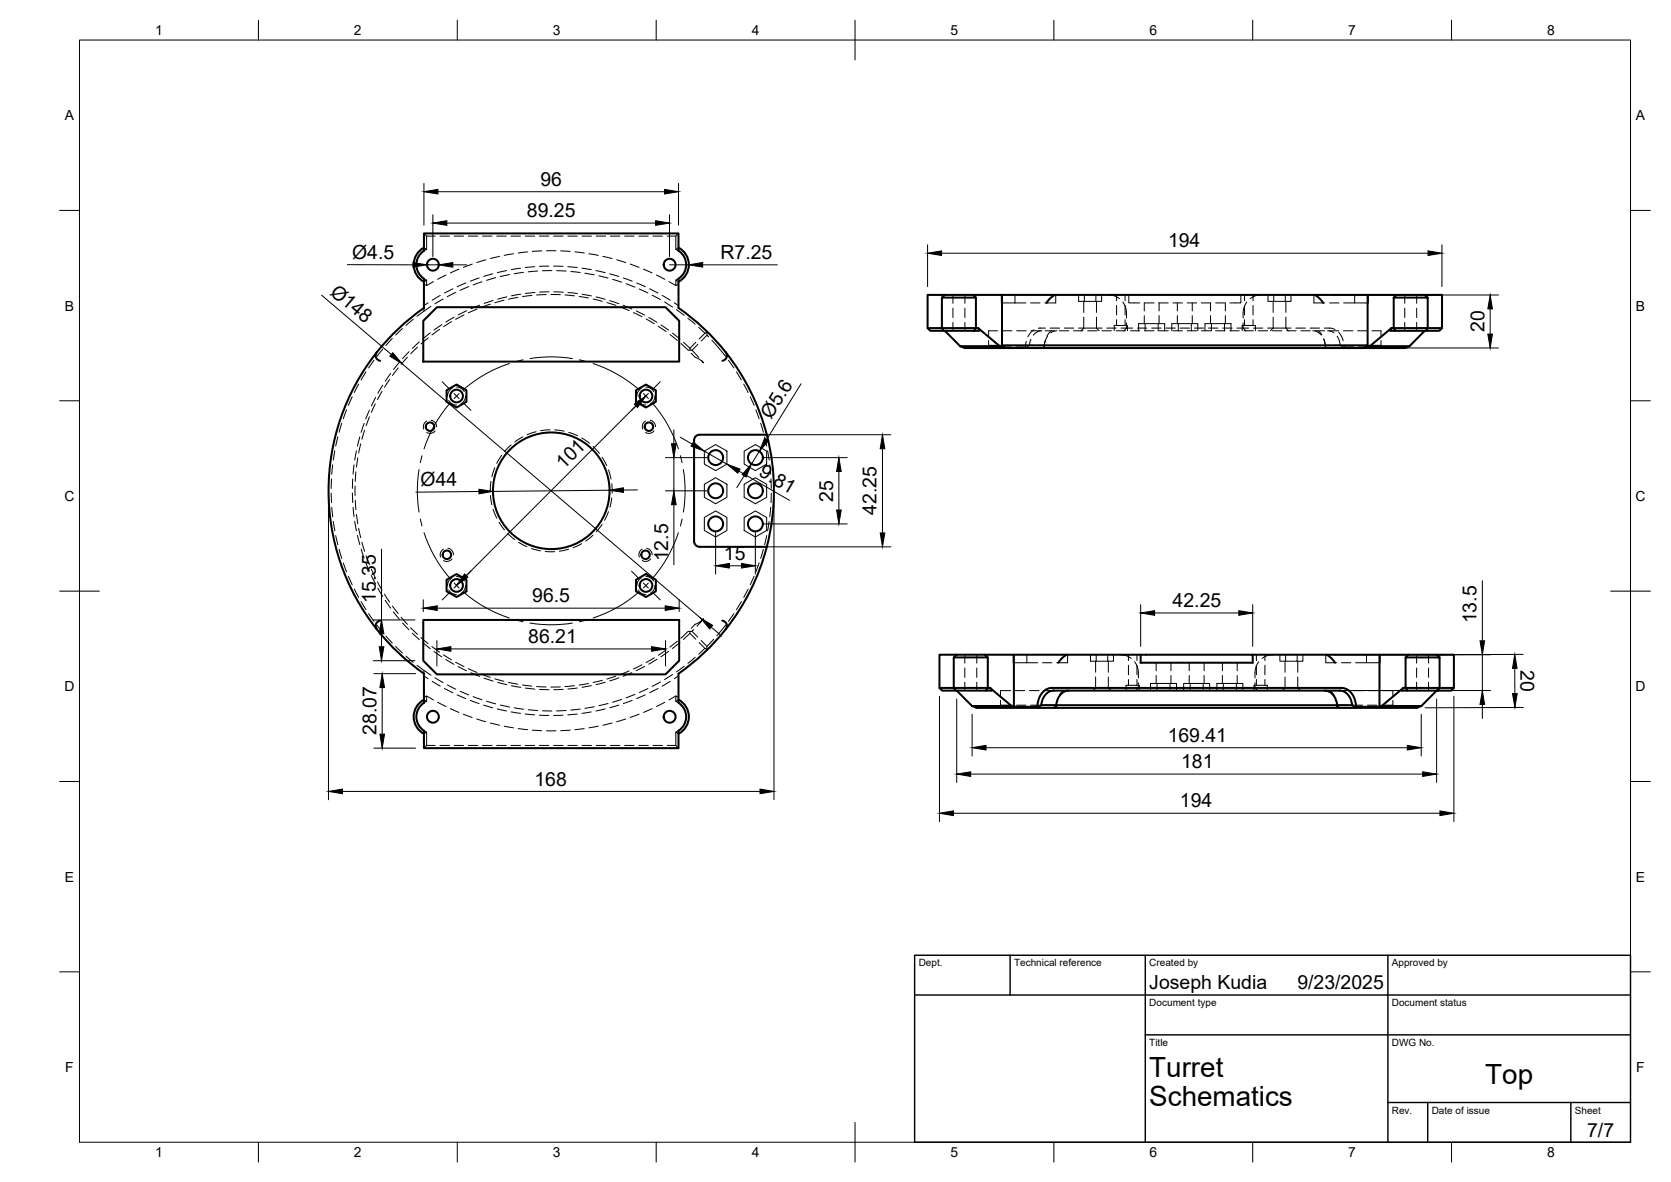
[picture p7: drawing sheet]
<svg xmlns="http://www.w3.org/2000/svg" width="420mm" height="297mm" viewBox="0 0 420 297" stroke-linecap="round" stroke-linejoin="round" font-family="sans-serif">
<!-- layer: Hidden -->
<g fill="none" stroke="#000" stroke-width=".25">
<path d="M106.6 58.7l.7 .6v3.4M107.3 59.3h2.1M110.6 59.3h2.4M114.2 59.3h2.4M117.8 59.3h2.3M121.3 59.3h2.4M124.9 59.3h2.4M128.5 59.3h2.4M132.1 59.3h2.3M135.6 59.3h2.4M139.2 59.3h2.4M142.8 59.3h2.3"/>
<path d="M146.3 59.3h2.4M149.9 59.3h2.4M153.5 59.3h2.4M157.1 59.3h2.3M160.6 59.3h2.4M164.2 59.3h2.4M169.9 59.3v3.4M170.6 58.7l-.7 .6h-2.1M106.6 62.3l.7 .4-.7 .3M106.6 70l.7 .4-.7 .4M106.6 77.4v.8l-1.8 1.3M107.3 70.4v1.4l-.7-.4"/>
<path d="M107.7 76.1l-1.1 .7M108.4 77l-1.8 1.2M109 70.8l-1.7 1M110.7 74.2l-2 1.2M111.4 75.1l-2 1.3M112.1 69.1l-2.1 1.1M113.9 72.6l-2.1 1M114.2 79.7l-2.1 1.2M114.6 73.5l-2.1 1.1M115.4 67.6l-2.2 1M116.7 79.1l-2.1 1.1M117.1 71.1l-2.1 1"/>
<path d="M117.3 78.1l-2.1 1M117.9 72l-2.2 1M118.7 66.4l-2.2 .8M119.9 77.7l-2.1 .9M120.5 69.9l-2.3 .8M120.6 76.7l-2.2 .9M121.2 70.8l-2.2 .8M122.2 65.3l-2.3 .7M123.3 76.4l-2.2 .8M123.9 68.8l-2.3 .7M124 75.5l-2.3 .8M124.6 69.8l-2.3 .6"/>
<path d="M125.6 64.4l-2.3 .6M126.7 75.4l-2.3 .7M127.4 68l-2.3 .5M127.4 74.6l-2.3 .6M128.1 69l-2.3 .5M129.1 63.8l-2.3 .4M130.2 74.7l-2.3 .5M130.9 67.4l-2.4 .4M130.9 73.9l-2.3 .4M131.6 68.4l-2.3 .4M132.7 63.3l-2.4 .3M133.8 74.2l-2.4 .3"/>
<path d="M134.4 67l-2.3 .2M134.5 73.5l-2.4 .3M135.2 68.1l-2.4 .2M136.2 63l-2.4 .2M137.3 74l-2.4 .1M137.4 63h2.4M138 66.9h-2.4M138 73.3l-2.3 .1M138.5 74h2.4M138.8 68h-2.4M139.2 66.9h2.4M139.3 73.3l2.3 .1"/>
<path d="M140 68l2.3 .1M141 63l2.4 .2M142.1 74.1l2.3 .2M142.8 67l2.3 .2M142.8 73.5l2.4 .3M143.5 68.2l2.4 .3M144.5 63.3l2.4 .3M145.6 74.5l2.4 .4M146.3 67.4l2.4 .4M146.4 73.9l2.3 .5M147.1 68.7l2.3 .4M148.1 63.8l2.3 .4"/>
<path d="M149.1 75.1l2.3 .6M149.8 68l2.4 .5M149.9 74.6l2.3 .6M150.6 69.3l2.3 .6M151.6 64.4l2.3 .6M152.6 76l2.3 .8M153.3 68.8l2.3 .7M153.3 75.6l2.3 .7M154 70.2l2.3 .7M155.1 65.3l2.2 .7M156 77.2l2.2 .8M156.7 76.7l2.2 .9"/>
<path d="M156.7 69.9l2.3 .8M157.4 71.3l2.3 .9M158.5 66.4l2.2 .8M159.3 78.6l2.1 1M160 78.1l2.1 1.1M160.1 71.1l2.2 1M160.7 72.6l2.2 1M161.8 67.6l2.2 1M163.1 79.8l2.1 1.2M163.3 72.6l2.2 1M164 74.2l2.1 1.1M165.1 69.1l2.1 1.1"/>
<path d="M166.5 74.2l2 1.2M167.1 75.9l2 1.3M168.2 70.8l1.7 1M169.5 76.1l1.1 .7M169.9 70.4v1.4M170.1 77.8l1.9 1.4M170.6 70l-.7 .4 .7 .4M170.6 62.3l-.7 .4 .7 .3M170.6 71.4l-.7 .4M173 80l1.8 1.5M239.6 74.1v2.1M239.6 77.4v2.4"/>
<path d="M242.6 74.1v2.1M242.6 77.4v2.4M251.8 74.1v2h6.2M255.2 74.1v2M259.1 76.1h2.4M265.5 74.1v2h-2.8M271.2 74.1v1.6h1.4v-1.6M272.5 75.7v2.8M272.5 79.7v2.8M275.5 74.1v1.6h-2.9M275.7 75.7v2.8M275.7 79.7v2.8"/>
<path d="M277 74.1v1.6h-1.5M278.7 74.1l1.2 .2 1.6 .7M280.8 74.1v1.5M280.8 76.8v2.3M282.3 75.9l.6 1a6.1 6.1 0 0 1 .4 3.1M282.9 74.1v1.5M282.9 76.8v2.3M283.8 74.1v2h2.8M287.7 76.1v2M287.7 79.3v2M287.8 76.1h2.4M291.4 76.1h2.4"/>
<path d="M291.4 76.1v2M291.4 79.3v2M294.9 76.1h2.4M296 76.1v2M296 79.3v2M298.5 76.1h2.4M299.8 76.1v2M299.8 79.3v2M302.1 76.1h2.4M304.4 76.1v2M304.4 79.3v2M305.6 76.1h2.4"/>
<path d="M308.1 76.1v2M308.1 79.3v2M312 74.1v2h-2.8M312.9 74.1v1.5M312.9 76.8v2.3M313.5 75.9l-.6 1a6.1 6.1 0 0 0-.3 3.1M315.1 74.1v1.5M315.1 76.8v2.3M317.1 74.1l-1.2 .2-1.6 .7M318.8 74.1v1.6h1.5v-1.6M320.1 75.7v2.8M320.1 79.7v2.8"/>
<path d="M323.2 74.1v1.6h-2.9M323.3 75.7v2.8M323.3 79.7v2.8M324.6 74.1v1.6h-1.4M330.4 74.1v2h2.7M334.3 76.1h2.4M340.6 74.1v2M344 74.1v2h-6.1M353.2 74.1v2.1M353.2 77.4v2.4M356.2 74.1v2.1M356.2 77.4v2.4"/>
<path d="M88.6 99.7l-1 2.2M90.2 96.5l-1.1 2.1M92 93.5l-1.2 2M94 90.5l-1.3 2M94.4 99.9l-1 2.1M96.1 98.3l-1.2 2.1M96.2 96.8l-1.2 2M96.3 87.7l-1.5 1.9M98 95.3l-1.3 2M98.2 93.8l-1.3 2M98.6 85.1l-1.6 1.7M100.1 92.5l-1.4 1.9"/>
<path d="M100.4 91l-1.4 1.9M101.2 82.6l-1.7 1.6M102.4 89.8l-1.5 1.8M102.8 88.4l-1.6 1.7M103.9 80.2l-1.8 1.6M105 87.2l-1.7 1.7M105.4 85.9l-1.7 1.7M107.7 84.9l-1.8 1.5M108.2 83.7l-1.9 1.4M110.5 82.8l-1.9 1.4M111.1 81.6l-2 1.3M113.5 80.8l-2 1.3"/>
<path d="M113.7 97.6l-.8 .7-.4 1.2M114.8 97.3l1.1 .3 .9 .8M117.1 99.5l-.3 1.1-.9 .9M161.3 97.6l-.8 .7-.4 1.2M162.4 97.3l1.1 .3 .9 .8M162.5 80.2l2 1.2M164.7 99.5l-.3 1.1-.9 .9M165.5 82l2 1.3M166.2 81.6l1.9 1.4M168.4 84.1l1.9 1.4M169.1 83.7l1.8 1.5M171.2 86.3l1.8 1.6"/>
<path d="M171.9 86l1.6 1.5M173.5 87.5v.5h.5M173.5 88h-.5M173.8 88.8l1 1 1 .4 1.1 1-.4-.5M174 88l1.7 1.8M174.9 86l-1.4 1.5M175.5 86.6l-1.5 1.4M175.7 82.3l1.5 1.4M177.2 83.7l-1.4 1.5M177.7 83.3v.3l-.5 .1M177.7 83.6l.1 .7 .4 .4M177.8 84.3l-1.5 1.4"/>
<path d="M179 85.5l3.4 4.1M183.2 90.5l1.3 2M185.2 93.5l1.2 2M187 96.5l1.1 2.1M188.6 99.7l1 2.2M239.6 81v2.1M242.6 81v2.1M248.6 86.8h3.3v.4h2.4M248.6 86.8l-.7 .7M248.6 85.6v1.2M250.9 83.1h-2.3v1.3M252.1 83.1h2.3"/>
<path d="M255.5 87.2h2.4M255.6 83.1h2.4M257.9 87.2l.4 .3M258 85.8l-.1 1.4M258.8 86.8h1.3M259.2 85.2l-.4 1.6-.7 .5M259.2 83.1h2.4M260 82.9l-.7 .5-.9 1.3M261.3 86.8h1.3v.3M261.9 83.1l-1 .3-1.1 .8M261.9 83.1h.1M262.6 86.9v.1"/>
<path d="M262.6 86.8v.3l-.5 .4M262.8 83.1h2.4M262.8 85.5l-.2 1.3M262.8 82.5h-1.7M263.4 84.5l-.5 1-.3 1.3M264 82.5h2.4M264.4 83.1l-1.1 1.3M265.7 83.1l-.8 .2-.7 .3M266.4 83.1h2.3M267.6 82.5h2.4M269.9 83.1h2.4M271.2 82.5h1.3"/>
<path d="M272.5 82.5h3.2M272.5 82.5l-.7 .6M273.5 83.1h2.4M275.7 82.5h1.4M275.7 82.5l.7 .6M277.1 83.1h2.4M278.3 82.5h2.4M280.2 83.1v-1.3h3.3v1.3M280.6 83.1h2.4M280.8 80.3v1.5M281.9 82.5h1.4M282.9 80.3v1.5"/>
<path d="M283.3 82.5h1.5M283.3 81.1v1.4M283.3 82.5l-.7 .6M284.2 83.1h2.4M286 82.5h2.4M286.3 83.1v-1.8h6.5v1.8M287.8 83.1h2.4M287.9 81.3v1.8M289.6 82.5h2.4M291.2 81.3v1.8M291.4 83.1h2.4M293.1 82.5h2.4"/>
<path d="M294.6 83.1v-1.8h6.6v1.8M294.9 83.1h2.4M296.3 81.3v1.8M296.7 82.5h2.4M298.5 83.1h2.4M299.6 81.3v1.8M300.3 82.5h2.4M302.1 83.1h2.4M303 83.1v-1.8h6.5v1.8M303.9 82.5h2.3M304.6 81.3v1.8M305.6 83.1h2.4"/>
<path d="M307.4 82.5h2.4M307.9 81.3v1.8M309.2 83.1h2.4M311 82.5h1.6M312.3 83.1v-1.3h3.4v1.3M312.6 82.5h1.4M312.6 81.1v1.4M312.6 82.5l.6 .6M312.8 83.1h2.4M312.9 80.3v1.5M315.1 80.3v1.5M315.2 82.5h2.3"/>
<path d="M316.4 83.1h2.3M318.7 82.5h1.4M319.9 83.1h2.4M320.1 82.5h3.2M320.1 82.5l-.7 .6M323.3 82.5h1.3M323.3 82.5l.7 .6M323.5 83.1h2.4M325.8 82.5h2.4M327.1 83.1h2.4M329.4 82.5h2.4M330.1 83.1l1.2 .3 .9 .8"/>
<path d="M330.7 83.1h2.3M331.5 83.1l.8 1M332.8 85.2l.4 1.6M332.9 85.1l.3 1.7M333 82.5h1.7l1 .3M333.2 86.8h1.3M333.2 86.9v.1M333.3 87.1l-.1-.3 .1 .3 .4 .4M333.9 83.1l.7 .1 .8 .4M334.2 83.1h2.4M335.7 86.8h1.3l.7 .5M336.2 84.5l.5 1 .3 1.3"/>
<path d="M336.6 83.5l.7 1 .4 1.1M337.7 87.3l-.2 .2M337.8 83.1h2.4M337.9 86.8l.1 .4M340.3 87.2l-2.6 .1M341.4 83.1h2.3M345 83.1h2.2v1.3M347.2 86.8h-3.3v.4h-2.4M347.2 86.8l.7 .7M347.2 85.6v1.2M353.2 81v2.1M356.2 81v2.1"/>
<path d="M83.7 116.8l-.3 2.4M84.2 113.3l-.4 2.3M84.9 109.8l-.5 2.3M85.9 106.3l-.6 2.3M87.1 103l-.8 2.2M89 116.8l-.2 2.4M89.5 118.6l-.2 2.4M89.6 113.3l-.4 2.3M90 115l-.4 2.4M90.5 109.8l-.6 2.3M90.7 111.5l-.5 2.4M91.6 106.4l-.8 2.3"/>
<path d="M91.7 108.1l-.7 2.3M92.9 103.1l-.9 2.2M92.9 104.7l-.8 2.3M94.4 101.5l-1 2.1M107.3 105.8a1.67 1.67 0 0 0-.7 2M108.4 105.6a1.66 1.66 0 0 1 1.4 1.6M109.4 108.3a1.64 1.64 0 0 1-2.1 .4M112.8 100.6l.7 .8 1.3 .4M124.4 117.5l-.7 2.3M126.1 114.4l-1.2 2M128.5 111.8l-1.6 1.7M131.5 109.8l-2 1.2"/>
<path d="M134.8 108.5l-2.3 .8M138.3 108l-2.4 .2M139.5 108l2.4 .4M143 108.7l2.2 .8M146.3 110.1l1.9 1.3M149.1 112.2l1.6 1.7M151.4 114.9l1.1 2.1M153 118.1l.6 2.3M160.4 100.6l1.1 1 .9 .2M162.3 105.8a1.67 1.67 0 0 0-.7 2M163.4 105.6a1.67 1.67 0 0 1 1.4 1.6M164.4 108.3a1.66 1.66 0 0 1-2.1 .4"/>
<path d="M177.1 113.4l2.8-1.7 2.9 1.7v3.2l-2.9 1.7-2.8-1.7zM187.1 113.4l2.8-1.7 2.9 1.7v3.2l-2.9 1.7-2.8-1.7zM190.1 103l.8 2.2M191.3 106.3l.6 2.3M192.3 109.8l.5 2.3M193 113.3l.4 2.3M193.5 116.8l.3 2.4M83.3 123.9l.1 2.4M83.4 120.4l-.1 2.4M83.4 127.5l.3 2.4M83.8 131l.4 2.4M84.4 134.6l.5 2.3"/>
<path d="M85.3 138l.6 2.3M88.6 123.9l.1 2.4M88.7 120.4l-.1 2.3M88.8 127.5l.2 2.4M89.2 131l.4 2.4M89.3 122.1v2.4M89.3 125.7l.2 2.4M89.6 129.3l.4 2.3M89.9 134.5l.6 2.3M90.2 132.8l.5 2.3M90.8 138l.7 2.3M91 136.3l.7 2.2"/>
<path d="M92.1 139.7l.8 2.2M111.5 138a1.63 1.63 0 0 0-.7 2M112.6 137.8a1.66 1.66 0 0 1 1.4 1.6M123.3 124.5l.4 2.4M123.4 121l-.1 2.3M124 128l.9 2.2M125.5 131.2l1.4 2M127.6 134.1l1.8 1.5M130.4 136.3l2.1 1.1M133.6 137.8l2.3 .6M137.1 138.6h2.4M143 138l-2.3 .5"/>
<path d="M146.2 136.6l-2.1 1M149.1 134.5l-1.8 1.5M151.4 131.8l-1.5 1.9M153 128.6l-1 2.2M153.8 125.1l-.4 2.4M153.8 121.6l.1 2.3M161.5 138a1.63 1.63 0 0 0-.7 2M162.6 137.8a1.67 1.67 0 0 1 1.4 1.6M177.1 121.7l2.8-1.6 2.9 1.6v3.3l-2.9 1.6-2.8-1.6zM177.1 130l2.8-1.6 2.9 1.6v3.3l-2.9 1.6-2.8-1.6zM187.1 130l2.8-1.6 2.9 1.6v3.3l-2.9 1.6-2.8-1.6zM187.1 121.7l2.8-1.6 2.9 1.6v3.3l-2.9 1.6-2.8-1.6z"/>
<path d="M191.9 138l-.6 2.3M192.8 134.6l-.5 2.3M193.4 131l-.4 2.4M193.8 127.5l-.3 2.4M193.8 120.4l.1 2.3M193.9 123.9v2.4M86.3 141.5l.8 2.2M87.6 144.8l1 2.2M89.1 148l1.1 2.1M90.8 151.2l1.2 2M92 141.4l.9 2.2M92.7 154.2l1.3 2"/>
<path d="M93.3 143l1.1 2.2M93.4 144.6l1 2.2M94.8 157.1l1.5 1.8M94.9 146.2l1.2 2.1M95 147.8l1.2 2.1M96.7 149.3l1.3 2M96.9 150.9l1.3 1.9M97 159.9l1.6 1.7M98.7 152.3l1.4 1.9M98.9 153.8l1.5 1.8M100.9 155.1l1.5 1.8M101.2 156.5l1.6 1.8"/>
<path d="M103.3 157.8l1.7 1.6M103.7 159.1l1.7 1.6M112.8 148.3l.7 .7 1.3 .4M113.6 140.5a1.64 1.64 0 0 1-2.1 .4M113.7 145.2l-.8 .7-.4 1.2M114.8 144.9l1.1 .3 .9 .8M117.1 147.2l-.3 1-.9 .9M160.4 148.3l1.1 .9 .9 .2M161.3 145.2l-.8 .7-.4 1.2M162.4 144.9l1.1 .3 .9 .8M163.6 140.5a1.66 1.66 0 0 1-2.1 .4M164.7 147.2l-.3 1-.9 .9"/>
<path d="M173 158.7l-1.8 1.7M173 158.7h.5v.5M173.5 159.2l-1.7 1.5M173.5 159.2l1.4 1.4M173.5 158.7h.5l1.5 1.4M174.4 158.2l-.4 .5M175.3 157.4l1.6-1.9-1.1 .9-1 .5-1 1M182.4 157.1l-2.1 2.7M184.5 154.2l-1.3 2M186.4 151.2l-1.2 2M188.1 148l-1.1 2.1M189.6 144.8l-1 2.2"/>
<path d="M190.9 141.4l-.8 2.3M99.5 162.5l1.7 1.6M102.1 164.9l1.8 1.5M104.8 167.2l1.8 1.3v.8M105.8 160.2l1.9 1.6M106.3 161.5l1.9 1.5M106.6 175.9l.7 .4-.7 .3M106.6 175.3l.7-.4v1.4M106.6 168.5l1.8 1.2M106.6 169.9l1.1 .7M107.3 174.9l1.7 1M108.6 162.5l1.9 1.4"/>
<path d="M108.7 171.2l2 1.2M109.1 163.7l2 1.4M109.4 170.3l2 1.2M110 176.5l2.1 1.1M111.5 164.6l2 1.2M111.7 173l2.2 1.1M112.1 165.7l2 1.2M112.5 172.1l2.1 1.1M113.2 178.1l2.2 .9M114.6 166.4l2.1 1.1M114.9 174.6l2.2 1M115.2 167.5l2.1 1.1"/>
<path d="M115.7 173.7l2.2 .9M116.5 179.5l2.2 .8M117.8 168l2.1 1M118.2 176l2.3 .8M118.4 169.1l2.2 .9M119 175.1l2.2 .8M121 169.4l2.3 .8M121.6 177.2l2.3 .7M121.7 170.4l2.3 .8M122.3 176.2l2.3 .7M124.4 170.6l2.3 .6M125 178.1l2.4 .6"/>
<path d="M125.1 171.5l2.3 .6M125.8 177.2l2.3 .5M127.9 171.5l2.3 .4M128.5 178.9l2.4 .4M128.6 172.3l2.3 .4M129.3 177.9l2.3 .3M131.4 172.1l2.3 .3M132.1 179.4l2.3 .2M132.1 172.9l2.4 .3M132.8 178.4l2.4 .2M134.9 172.5l2.4 .1M135.6 179.7l2.4 .1"/>
<path d="M135.7 173.3h2.3M136.4 178.6l2.4 .1M140.9 172.6l-2.4 .1M141.6 179.7l-2.4 .1M141.6 173.2l-2.4 .1M142.3 178.5l-2.3 .2M144.4 172.3l-2.3 .2M145.1 179.4l-2.3 .2M145.2 172.9l-2.4 .3M145.9 178.2l-2.4 .2M148 171.8l-2.4 .4M148.7 178.9l-2.4 .4"/>
<path d="M148.7 172.3l-2.4 .4M149.4 177.6l-2.3 .4M151.4 171l-2.3 .5M152.1 178.1l-2.3 .6M152.2 171.5l-2.3 .5M152.9 176.8l-2.3 .5M154.9 169.9l-2.3 .8M155.6 170.4l-2.3 .7M155.6 177.2l-2.3 .7M156.3 175.8l-2.3 .7M158.2 168.6l-2.2 .9M158.9 169l-2.2 1"/>
<path d="M159 176l-2.3 .8M159.7 174.5l-2.3 .9M160.7 179.5l-2.2 .8M161.4 167.1l-2.1 1M162.1 167.5l-2.1 1.1M162.2 174.6l-2.1 1M162.9 173l-2.1 1M164 178.1l-2.2 .9M164.5 165.3l-2 1.2M165.2 165.7l-2.1 1.2M165.4 173l-2.1 1.1M166.1 171.4l-2.1 1.1"/>
<path d="M167.2 176.5l-2.1 1.1M167.5 163.3l-2 1.4M168.1 163.7l-1.9 1.3M168.5 171.2l-2 1.2M169.1 169.5l-2 1.3M169.9 174.9v1.4M169.9 174.9l-1.7 1M169.9 174.9l.7 .4M170.3 161.1l-1.9 1.5M170.6 175.9l-.7 .4 .7 .3M170.6 169.9l-1.1 .7M170.9 161.5l-1.8 1.5"/>
<path d="M172 167.4l-1.9 1.4M174.8 165.2l-1.8 1.5M175.8 161.5l1.4 1.4M176.3 161l1.5 1.4-.1 .7M177.2 162.9l.5 .2v.3M177.2 162.9l-1.5 1.5M179.5 160.7l-1.7 1.7M242.6 164.5v2.2M242.6 167.9v2.3M242.6 171.4v2.2M245.6 164.5v2.2M245.6 167.9v2.3"/>
<path d="M245.6 171.4v2.2M251.6 177.2h2.8M251.6 177.2l-.7 .7M251.6 176v1.2M254.1 173.6h-2.5v1.2M254.8 164.5v2h6.1M254.9 177.2l.9 .7-.9-.3M255.3 173.6h2.4M255.6 177.2h2.4M258.2 164.5v2M258.8 173.6h2.4M259.2 177.2h2.3"/>
<path d="M262.1 166.5h2.4M262.4 173.6h2.5M262.7 177.2h2.9M265.6 177.2h.1M265.6 177.2v.1M265.9 175.6l-.3 1.6M267.3 173.6l-.8 .9M268.4 164.5v2h-2.7M274.2 164.5v1.7h1.4v-1.7M275.5 166.2v2.7M275.5 170.1v2.8l-.7 .7M278.5 164.5v1.7h-2.9"/>
<path d="M278.7 166.2v2.7M278.7 170.1v2.8l.7 .7M280 164.5v1.7h-1.5M281.7 164.5l1.2 .2 1.6 .8M283.1 173.6v-1.4h3.4v1.4M283.7 164.5v1.5M283.7 167.2v2.4M283.7 170.8v1.4M285.3 166.3l.6 1a6.1 6.1 0 0 1 .3 3.1M285.9 164.5v1.5M285.9 167.2v2.4M285.9 170.8v1.4"/>
<path d="M286.2 171.6v1.3l-.6 .7M289.3 173.6v-1.8h6.5v1.8M290.7 166.5v2.1M290.7 169.7v2.1M290.9 171.8v1.8M294.2 171.8v1.8M294.4 166.5v2.1M294.4 169.7v2.1M299 166.5v2.1M299 169.7v2.1M299.3 171.8h-1.7v1.8M302.5 173.6v-1.8h1.7v1.8"/>
<path d="M302.5 171.8h-3.2v1.8M302.8 166.5v2.1M302.8 169.7v2.1M306 173.6v-1.8h6.5v1.8M307.4 166.5v2.1M307.4 169.7v2.1M307.6 171.8v1.8M310.9 171.8v1.8M311.1 166.5v2.1M311.1 169.7v2.1M315.3 173.6v-1.4h3.3v1.4M315.6 171.6v1.3l.6 .7"/>
<path d="M315.9 164.5v1.5M315.9 167.2v2.4M315.9 170.8v1.4M316.5 166.3l-.6 1a6.1 6.1 0 0 0-.3 3.1M318.1 164.5v1.5M318.1 167.2v2.4M318.1 170.8v1.4M320.1 164.5l-1.2 .2-1.6 .8M321.8 164.5v1.7h1.5v-1.7M323.1 166.2v2.7M323.1 170.1v2.8l-.7 .7M326.2 164.5v1.7h-2.9"/>
<path d="M326.3 166.2v2.7M326.3 170.1v2.8l.7 .7M327.6 164.5v1.7h-1.4M333.4 164.5v2h2.7M334.5 173.6l1 1.2M336 175.9l.2 1.3M336.2 177.2h2.9M336.2 177.2h.1M336.2 177.2v.1M336.8 173.6h2.6M337.3 166.5h2.4M340.3 177.2h2.3"/>
<path d="M340.6 173.6h2.3M343.6 164.5v2M343.8 177.2h2.4M344.1 173.6h2.4M346.9 177.2l-.9 .7 .9-.3M347 164.5v2h-6.2M347.4 177.2h2.8M347.7 173.6h2.5v1.2M350.2 177.2l.7 .7M350.2 176v1.2M356.2 164.5v2.2M356.2 167.9v2.3"/>
<path d="M356.2 171.4v2.2M359.2 164.5v2.2M359.2 167.9v2.3M359.2 171.4v2.2M106.6 183.6l.7 .4-.7 .4M107.3 184v3.3M109.4 187.3h-2.1l-.7 .7M110.6 187.3h2.4M114.2 187.3h2.4M117.8 187.3h2.3M119.9 180.7l2.2 .7M121.3 187.3h2.4"/>
<path d="M123.3 181.7l2.3 .6M124.9 187.3h2.4M126.8 182.5l2.3 .4M128.5 187.3h2.4M130.3 183.1l2.4 .3M132.1 187.3h2.3M133.8 183.5l2.4 .1M135.6 187.3h2.4M137.4 183.6h2.4M139.2 187.3h2.4M142.8 187.3h2.3M143.4 183.5l-2.4 .1"/>
<path d="M146.3 187.3h2.4M146.9 183.1l-2.4 .3M149.9 187.3h2.4M150.4 182.5l-2.3 .4M153.5 187.3h2.4M153.9 181.7l-2.3 .6M157.1 187.3h2.3M157.3 180.7l-2.3 .7M160.6 187.3h2.4M164.2 187.3h2.4M167.8 187.3h2.1M169.9 184v3.3l.7 .7"/>
<path d="M170.6 183.6l-.7 .4 .7 .4"/>
</g>
<!-- layer: Visible -->
<g fill="none" stroke="#000" stroke-width=".51">
<path d="M106.6 62.2a4.8 4.8 0 0 0 0 8.6M170.6 62.2a4.8 4.8 0 0 1 0 8.6M237.6 74.1h-4.4v8.4M244.6 74.1h-6.2a1.29 1.29 0 0 0-1.6 .7M251.9 74.1h-7.3l.8 .7M265.3 74.1h-13.4v12.7M330.5 74.1h-65.2l-1.1 .8-1.1 1.2M343.9 74.1h-13.4l1.2 .8 1 1.2M351.2 74.1h-7.3v12.7M358.2 74.1h-6.2a1.27 1.27 0 0 0-1.6 .7M359 74.8l-.8-.7h4.4v8.4M94.7 88.6a56 56 0 0 0 0 69.5"/>
<path d="M94.7 88.5a1.32 1.32 0 0 0 .9 2.2M106.4 80.6l3.5-3.4h57.4l3.5 3.4v10.3h-64.4zM112.3 98.1l2.5-1.5 2.5 1.5v2.9l-2.5 1.4-2.5-1.4zM159.9 98.1l2.5-1.5 2.5 1.5v2.9l-2.5 1.4-2.5-1.4zM182.5 88.5a1.32 1.32 0 0 1-.9 2.2M182.5 88.6a56.2 56.2 0 0 0-11.9-11.2v-7.4a4.1 4.1 0 0 0 0-7v-4.3h-64v4.3a4.2 4.2 0 0 0 0 7v7.4a56 56 0 0 0-11.9 11.2M182.5 88.6a56 56 0 0 1 10.3 20.7M236.8 82.5h8.6l-.4 .6h-7.7zM237.3 83.1h-3.4l-.7-.6h3.6v-7.7h8.6v7.7h.6l.3 .6h-1.3M237.6 83.1l3.8 3.9M241.4 87l1.2 .5h10.2l-1.4-.5M246 82.5l5.4 4.5h-10"/>
<path d="M251.9 86.8h92l-.9 .7h-90.2zM344.4 87h10M344.4 87l-1.4 .5h10.3l1.1-.5M349.8 82.5l-5.4 4.5M350.4 82.5h8.6l-.4 .6h-7.7zM350.9 83.1h-1.4l.3-.6h.6v-7.7h8.6v7.7h3.6l-.7 .6h-3.3M358.2 83.1l-3.8 3.9M174.5 110.6v25.5M192.8 109.3a56 56 0 0 1 0 28.1M192.8 109.2h-16.9a1.32 1.32 0 0 0-1.4 1.4M174.5 136.1a1.36 1.36 0 0 0 1.4 1.3h16.9M192.8 137.4a56 56 0 0 1-10.3 20.7"/>
<path d="M95.6 156a1.32 1.32 0 0 0-.9 2.1M106.4 155.8h64.4v10.2l-3.5 3.5h-57.4l-3.5-3.5zM112.3 145.7l2.5-1.4 2.5 1.4v2.9l-2.5 1.4-2.5-1.4zM159.9 145.7l2.5-1.4 2.5 1.4v2.9l-2.5 1.4-2.5-1.4zM181.6 156a1.32 1.32 0 0 1 .9 2.1M182.5 158.1a56.3 56.3 0 0 1-11.9 11.2v7.3a4.2 4.2 0 0 1 0 7v4.4h-64v-4.4a4.2 4.2 0 0 1 0-7v-7.3a56.9 56.9 0 0 1-11.9-11.2M106.6 175.8a4.8 4.8 0 0 0 0 8.6M170.6 175.8a4.8 4.8 0 0 1 0 8.6M239.8 172.9h8.6l-.5 .7h-7.7zM240.6 173.6l3.8 3.8M240.6 164.5l-.8 .7M244.4 177.4l1.2 .5h15.7"/>
<path d="M247.6 164.5h7.3v13.1M247.9 173.6h1.4l-.3-.7 5.4 4.5h-10M248.4 172.9v-7.7h-8.6v7.7h-3.6l.7 .7h3.3M248.4 165.2a2.54 2.54 0 0 0-2.6-.7h-9.6v8.4M248.4 172.9h.6M254.4 177.4l.5 .2h5.9l.5 .3M254.9 164.5h31.9M260.8 177.6a4.3 4.3 0 0 1 3.7-4.7h72.8a4.2 4.2 0 0 1 3.6 4.3l.1 .4M261.1 177.7l.7-.5h3.8l-.1 .4-.4 .3M265.6 177.4l-.1 .2M268.3 164.5l-1.2 .8-1 1.2M268.7 173.6a3.6 3.6 0 0 0-3.1 3.6h70.6a3.6 3.6 0 0 0-3.1-3.6"/>
<path d="M286.8 164.5h28.2v2h-28.2zM315 164.5h18.5l1.1 .8 1.1 1.2M333.5 164.5h13.4M336.2 177.4l.1 .2M336.8 173.6h-71.9a3.6 3.6 0 0 0-3.1 3.6M336.8 173.6h.1M336.9 173.6a3.7 3.7 0 0 1 3.1 3.6l.7 .5M340 177.2h-3.8l.1 .4 .4 .3M346.9 177.6h-5.9l-.5 .3M347.4 177.4h10M352.8 172.9l-5.4 4.5M353.4 172.9h8.6l-.5 .7h-7.7z"/>
<path d="M353.8 173.6h-1.3l.3-.7h.6v-7.7h8.6v7.7h3.6l-.7 .7h-3.4M354.2 164.5h-7.3v13.1l.5-.2M357.4 177.4l-1.2 .5h-94.9M361.2 164.5h-6.2a1.27 1.27 0 0 0-1.6 .7M361.2 173.6l-3.8 3.8M362 165.2l-.8-.7h4.4v8.4"/>
<circle cx="108.8" cy="66.5" r="1.49"/>
<circle cx="168.4" cy="66.5" r="1.49"/>
<circle cx="114.8" cy="99.5" r="1.6"/>
<circle cx="162.4" cy="99.5" r="1.6"/>
<circle cx="108.1" cy="107.2" r="1.07"/>
<circle cx="163.2" cy="107.2" r="1.07"/>
<circle cx="179.9" cy="115" r="1.87"/>
<circle cx="189.9" cy="115" r="1.87"/>
<circle cx="112.4" cy="139.4" r="1.07"/>
<circle cx="138.6" cy="123.3" r="14.7"/>
<circle cx="162.3" cy="139.4" r="1.07"/>
<circle cx="179.9" cy="131.7" r="1.87"/>
<circle cx="179.9" cy="123.3" r="1.87"/>
<circle cx="189.9" cy="131.7" r="1.87"/>
<circle cx="189.9" cy="123.3" r="1.87"/>
<circle cx="114.8" cy="147.1" r="1.6"/>
<circle cx="162.4" cy="147.1" r="1.6"/>
<circle cx="108.8" cy="180.1" r="1.49"/>
<circle cx="168.4" cy="180.1" r="1.49"/>
</g>
<!-- layer: BORDER -->
<g fill="none" stroke="#000" stroke-width=".25">
<path d="M20 10.1h390v276.9h-390zM65 5.1v5M115 5.1v5M165 5.1v5M215 5.1v10M265 5.1v5M315 5.1v5M365 5.1v5M15 52.9h5M410 52.9h5M15 100.7h5M410 100.7h5"/>
<path d="M15 148.6h10M405 148.6h10M15 196.4h5M410 196.4h5M15 244.2h5M410 244.2h5M65 287v5M115 287v5M165 287v5M215 282.1v9.9M265 287v5M315 287v5"/>
<path d="M365 287v5"/>
</g>
<!-- layer: TITLEBLOCK -->
<path d="M230 240.1h180v46.9h-180zM230 250h180M254 240.1v9.9M288 240.1v46.9M349 240.1v46.9M288 260.1h122M349 277.1h61M359 277.1v9.9M395 277.1v9.9" fill="none" stroke="#000" stroke-width=".36"/>
<!-- layer: FD_Dimensions -->
<g fill="none" stroke="#000" stroke-width=".25">
<path d="M106.6 46.1v10.5M108.8 54v10.5M110.1 48.2h57M112.4 56.1h52.4M168.3 54v10.5M170.6 46.1v10.5M80.9 74.2l17.5 14.9M87.3 66.5l16.5 .1M107.4 66.6h2.9M113.9 66.6h3.4M168.3 66.6h4.9M176.7 66.6h18.8"/>
<path d="M233.2 61.5v10.5M236.7 63.6h122.4M334.8 74.1h42M362.6 61.5v10.5M374.7 77.6v6.4M101 91.4l75.1 63.9M160.9 98v.1M201.4 96.4l-8.6 14.1M345.1 87.4h31.7M159.9 102l-42.7 42.6M167.3 115h10.5M169.4 108v3.5"/>
<path d="M169.4 115v8.3M171 109.9l3.1 1.7M177.1 113.4l5.7 3.2M185.8 118.4l12.7 7.4M187.1 119.6l-1.8 2.9M190.9 113.4l-1.9 3.2M192 115h21M192.8 109.2h31.2M210.9 118.5v9.7M221.9 112.8v21.1M82.6 125.4v75.6M95.9 138v17.8"/>
<path d="M120.4 123.5l-15.8 .2M153.3 123.2l-29.4 .3M160.3 123.1l-3.5 .1M167.3 123.3h10.5M169.4 126.8v15.1M179.9 133.8v10.5M189.9 133.8v10.5M192 131.7h21M192.8 137.4h31.2M194.6 125.4v75.6M93.8 155.8h10.5M95.9 159.3v3.2"/>
<path d="M106.4 150.7v3M109.9 152.8h57.4M113.3 145.6v.1M170.8 150.7v3M178.8 157.6l2.7 2.3M183.4 142.2h3M286.8 151.9v10.5M290.3 154h21.2M315 151.9v10.5M372.7 146v15M93.8 166h10.5M94 169.3h10.5"/>
<path d="M96.1 172.8v11.7M109.9 161v6.4M113.4 163.1h50.4M167.3 161v6.4M236.2 175v31.5M240.6 175.6v21M244.4 179.5v10.5M335.2 173.5h39.6M357.4 179.5v10.5M361.2 175.6v21M365.6 175v31.5M372.7 164.5v9"/>
<path d="M372.7 177v3.5M380.9 168v6.3M383 164.5h-47.4M383 177.8l-24.7 .1M86.1 198.9h105M94 188h10.5M244.1 194.5h113.6M247.9 187.9h106M239.7 204.4h122.4"/>
</g>
<g fill="#000" stroke="#000" stroke-width=".25">
<path d="M106.6 48.2l3.5-.6v1.2zM108.8 56.1l3.6-.6v1.1zM164.8 55.5l3.5 .6-3.5 .5zM167.1 47.6l3.5 .6-3.5 .6zM103.8 66l3.6 .6-3.6 .5zM110.3 66.6l3.6-.6v1.1zM173.2 66.6l3.5-.6v1.1zM233.2 63.6l3.5-.6v1.2zM359.1 63l3.5 .6-3.5 .6zM374.7 74.1l.6 3.5h-1.2zM98.8 88.6l2.2 2.8-3-1.9zM374.1 84h1.2l-.6 3.4z"/>
<path d="M159.5 101.6l2.9-2.1-2.1 2.9zM168.8 111.5h1.2l-.6 3.5zM174.3 111.1l2.8 2.3-3.3-1.3zM182.8 116.6l3.3 1.3-.6 1zM189 116.6l-1.4 3.3-1-.6zM192.3 110.1l1 .7-2.4 2.6zM210.9 115l.6 3.5h-1.1zM221.9 109.2l.6 3.6h-1.2zM120.4 122.9l3.5 .6-3.5 .6zM153.3 123.2l3.5-.6v1.1zM169.4 123.3l.6 3.5h-1.2zM210.4 128.2h1.1l-.6 3.5z"/>
<path d="M221.3 133.9h1.2l-.6 3.5zM95.9 155.8l.6 3.5h-1.1zM106.4 152.8l3.5-.6v1.2zM116.8 144.2l.8 .9-2.8 2zM167.3 152.2l3.5 .6-3.5 .6zM176.1 155.3l3.1 1.8-.8 .9zM179.9 142.2l3.5-.6v1.2zM186.4 141.6l3.5 .6-3.5 .6zM286.8 154l3.5-.5v1.1zM311.5 153.5l3.5 .5-3.5 .6zM95.4 162.5h1.1l-.6 3.5zM96.1 169.3l.6 3.5h-1.2z"/>
<path d="M109.9 163.1l3.5-.6v1.2zM163.8 162.5l3.5 .6-3.5 .6zM372.7 173.5l.6 3.5h-1.2zM372.1 161h1.2l-.6 3.5zM380.9 164.5l.6 3.5h-1.2zM380.3 174.3h1.2l-.6 3.5zM82.6 198.9l3.5-.6v1.2zM95.5 184.5h1.2l-.6 3.5zM191.1 198.3l3.5 .6-3.5 .6zM240.6 194.5l3.5-.5v1.1zM244.4 187.9l3.5-.6v1.2zM353.9 187.3l3.5 .6-3.5 .6z"/>
<path d="M357.7 194l3.5 .5-3.5 .6zM236.2 204.4l3.5-.6v1.2zM362.1 203.8l3.5 .6-3.5 .6z"/>
</g>
<!-- layer: Smart Centers -->
<g fill="none" stroke="#000" stroke-width=".25">
<path d="M111.2 95.9l1.7 1.7M114.2 98.9l1.2 1.3M115.4 98.9l-1.2 1.3M128.1 91.4a34.5 34.5 0 0 0-11.3 6.3M131.5 90.4l-1.7 .5M133.3 90.1l4.5-.4 3.3 .1 2.8 .3M145.7 90.4l1.7 .5M149.1 91.4a34.5 34.5 0 0 1 11.3 6.3M161.8 98.9l1.2 1.3M163 98.9l-1.2 1.3M166 95.9l-1.7 1.7M105.4 118l-.5 4.5 .1 3.3 .4 2.9"/>
<path d="M106.1 114.5l-.4 1.8M113 101.5a34.5 34.5 0 0 0-6.4 11.3M116.7 101.4l1.7 1.7M160.5 101.4l-1.7 1.7M164.2 101.5a34 34 0 0 1 6.4 11.3M171.1 114.5l.4 1.8M171.8 118l.5 4.5-.1 3.3-.4 2.9M105.7 130.4l.4 1.8M106.6 133.9a33.9 33.9 0 0 0 6.4 11.3M170.6 133.9a33.1 33.1 0 0 1-6.4 11.3M171.5 130.4l-.4 1.8M112.9 149l-1.7 1.8"/>
<path d="M114.2 146.5l1.2 1.3M115.4 146.5l-1.2 1.3M116.8 149a33.5 33.5 0 0 0 11.3 6.3M118.4 143.5l-1.7 1.8M129.8 155.8l1.7 .4M133.3 156.6l4.5 .4 3.3-.1 2.8-.3M147.4 155.8l-1.7 .4M158.8 143.5l1.7 1.8M160.4 149a33.5 33.5 0 0 1-11.3 6.3M161.8 146.5l1.2 1.3M163 146.5l-1.2 1.3M164.3 149l1.7 1.8"/>
</g>
<g font-size="7">
<text x="289" y="270.6">Turret</text>
<text x="373.5" y="272.3">Top</text>
<text x="289" y="278.1">Schematics</text>
</g>
<g font-size="4.9">
<text x="135.9" y="46.7">96</text>
<text x="132.5" y="54.6">89.25</text>
<text x="88.5" y="65">Ø4.5</text>
<text x="181.2" y="65.1">R7.25</text>
<text x="293.7" y="62.2">194</text>
<text x="82.8" y="73.8" transform="rotate(40 82.8 73.8)">Ø148</text>
<text x="373.2" y="83.5" transform="rotate(-90 373.2 83.5)">20</text>
<text x="193.9" y="105.6" transform="rotate(-58 193.9 105.6)">Ø5.6</text>
<text x="141.7" y="118.1" transform="rotate(-45 141.7 118.1)">101</text>
<text x="190.6" y="119.5" transform="rotate(30 190.6 119.5)">9.81</text>
<text x="105.7" y="122.1" transform="rotate(-1 105.7 122.1)">Ø44</text>
<text x="209.5" y="126" transform="rotate(-90 209.5 126)">25</text>
<text x="220.4" y="129.4" transform="rotate(-90 220.4 129.4)">42.25</text>
<text x="168" y="141.1" transform="rotate(-90 168 141.1)">12.5</text>
<text x="182" y="140.7">15</text>
<text x="94.5" y="151.4" transform="rotate(-90 94.5 151.4)">15.35</text>
<text x="133.8" y="151.4">96.5</text>
<text x="294.9" y="152.6">42.25</text>
<text x="132.8" y="161.6">86.21</text>
<text x="371.3" y="156.7" transform="rotate(-90 371.3 156.7)">13.5</text>
<text x="382.3" y="168.4" transform="rotate(90 382.3 168.4)">20</text>
<text x="94.6" y="184.7" transform="rotate(-90 94.6 184.7)">28.07</text>
<text x="293.6" y="186.4">169.41</text>
<text x="134.4" y="197.4">168</text>
<text x="297" y="193.1">181</text>
<text x="296.7" y="202.9">194</text>
<text x="289" y="248.5">Joseph Kudia</text>
<text x="326.2" y="248.5">9/23/2025</text>
<text x="399.1" y="285.7">7/7</text>
</g>
<g font-size="3.5">
<text x="39" y="8.8">1</text>
<text x="89" y="8.8">2</text>
<text x="139" y="8.8">3</text>
<text x="189" y="8.8">4</text>
<text x="239" y="8.8">5</text>
<text x="289" y="8.8">6</text>
<text x="339" y="8.8">7</text>
<text x="389" y="8.8">8</text>
<text x="16.3" y="30.2">A</text>
<text x="411.3" y="30.2">A</text>
<text x="16.3" y="78">B</text>
<text x="411.3" y="78">B</text>
<text x="16.2" y="125.9">C</text>
<text x="411.2" y="125.9">C</text>
<text x="16.2" y="173.7">D</text>
<text x="411.2" y="173.7">D</text>
<text x="16.3" y="221.6">E</text>
<text x="411.3" y="221.6">E</text>
<text x="16.4" y="269.4">F</text>
<text x="411.4" y="269.4">F</text>
<text x="39" y="290.8">1</text>
<text x="89" y="290.8">2</text>
<text x="139" y="290.8">3</text>
<text x="189" y="290.8">4</text>
<text x="239" y="290.8">5</text>
<text x="289" y="290.8">6</text>
<text x="339" y="290.8">7</text>
<text x="389" y="290.8">8</text>
</g>
<g font-size="2.5">
<text x="231" y="242.9">Dept.</text>
<text x="255" y="242.9">Technical reference</text>
<text x="289" y="242.9">Created by</text>
<text x="350" y="242.9">Approved by</text>
<text x="289" y="252.8">Document type</text>
<text x="350" y="252.8">Document status</text>
<text x="289" y="262.9">Title</text>
<text x="350" y="262.9">DWG No.</text>
<text x="350" y="279.9">Rev.</text>
<text x="360" y="279.9">Date of issue</text>
<text x="396" y="279.9">Sheet</text>
</g>
</svg>
